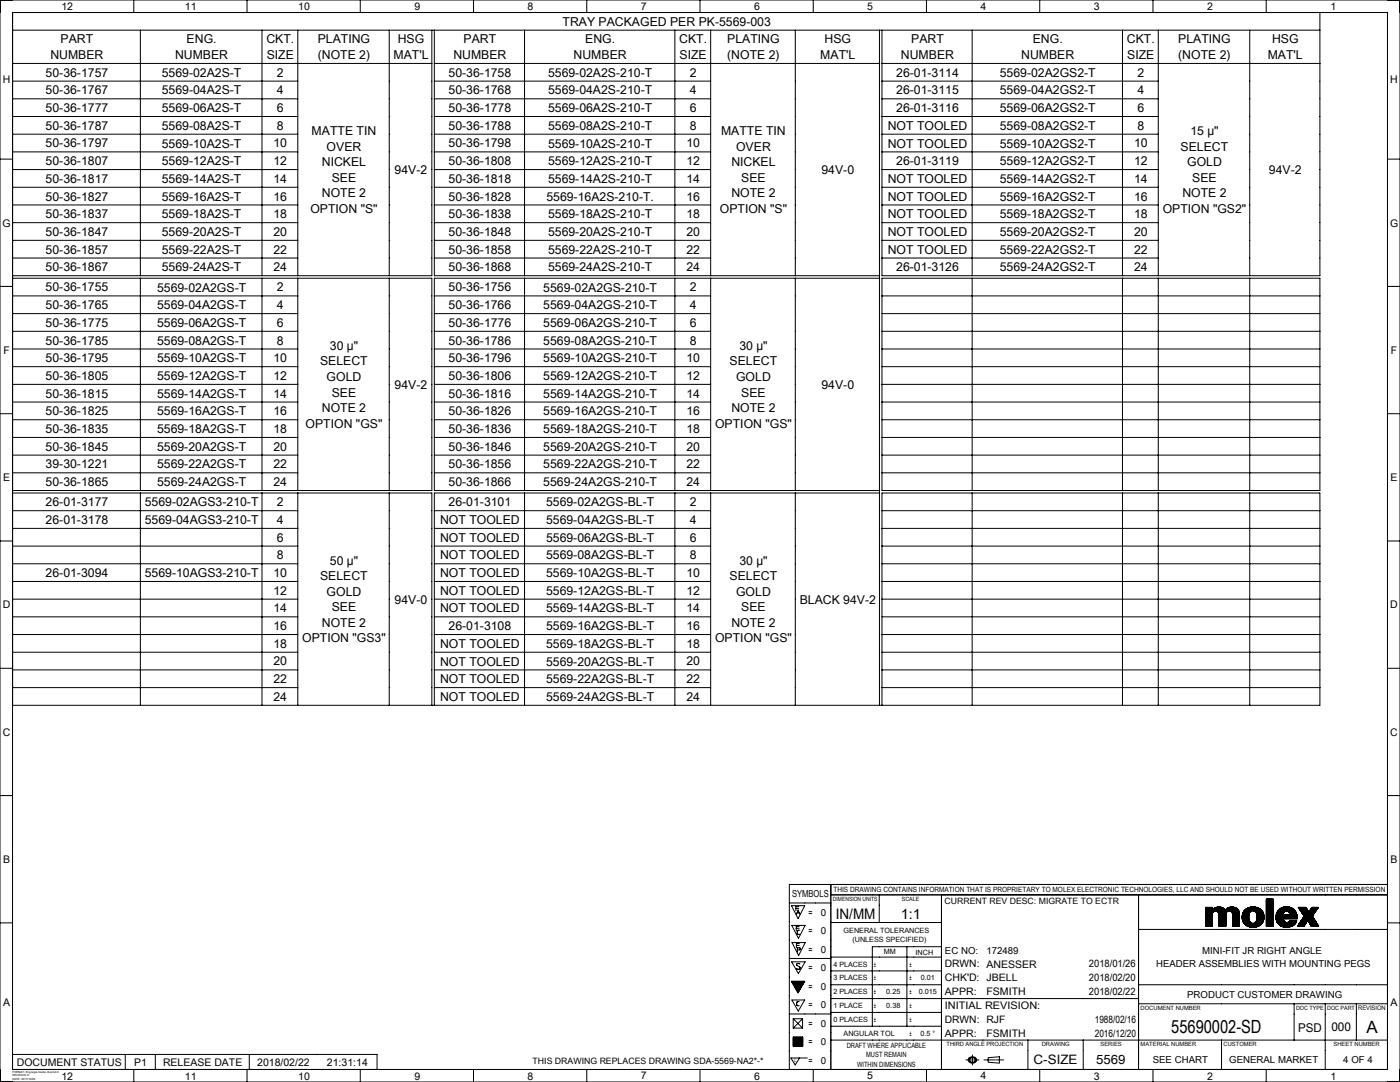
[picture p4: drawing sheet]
<svg xmlns="http://www.w3.org/2000/svg" width="559mm" height="432mm" viewBox="0 0 559 432" stroke-linecap="round" stroke-linejoin="round" font-family="sans-serif">
<g fill="none" stroke="#000" stroke-width=".4">
<path d="M0 0h558.8v431.8h-558.8zM5 5h548.8v421.8h-548.8zM5 12h521.8M53.4 0v5M56 12v98M98.6 0v5M104.6 12v98M118.9 12v98M143.8 0v5M155.4 12v98M172.4 12v98h-167.4M173.4 12v98h177.6"/>
<path d="M189 0v5M209.4 12v98M234.2 0v5M269.4 12v98M279.4 0v5M283.7 12v98M317.4 12v98M324.6 0v5M351 12v269.5M369.8 0v5M388 12v98M415 0v5"/>
<path d="M448 12v98M460.2 0v5M462.3 12v98M498.8 12v98M505.4 0v5M526.8 5v105h-174.8v-98M5 25.3h167.4M5 32.4h113.9M5 39.4h113.9M173.4 25.3h177.6M173.4 32.4h110.3M173.4 39.4h110.3"/>
<path d="M352 25.3h174.8M352 32.4h110.3M352 39.4h110.3M5 46.5h113.9M5 53.6h113.9M173.4 46.5h110.3M173.4 53.6h110.3M352 46.5h110.3M352 53.6h110.3M0 63.5h5M5 60.6h113.9M5 67.7h113.9"/>
<path d="M5 74.7h113.9M173.4 60.6h110.3M173.4 67.7h110.3M173.4 74.7h110.3M352 60.6h110.3M352 67.7h110.3M352 74.7h110.3M553.8 63.5h5M5 81.8h113.9M5 88.9h113.9M5 95.9h113.9M173.4 81.8h110.3"/>
<path d="M173.4 88.9h110.3M173.4 95.9h110.3M352 81.8h110.3M352 88.9h110.3M352 95.9h110.3M0 114.3h5M5 111h167.4v84.8h-167.4M5 103h113.9M5 118.1h113.9M56 111v84.8M104.6 111v84.8M118.9 111v84.8"/>
<path d="M155.4 111v84.8M173.4 103h110.3M173.4 118.1h110.3M209.4 111v84.8M269.4 111v84.8M283.7 111v84.8M317.4 111v84.8M351 111h-177.6v84.8h177.6M352 111h174.8v84.8h-174.8zM352 103h110.3M352 118.1h174.8M388 111v84.8"/>
<path d="M448 111v84.8M462.3 111v84.8M498.8 111v84.8M553.8 114.3h5M5 132.2h113.9M5 139.3h113.9M5 125.2h113.9M173.4 132.2h110.3M173.4 139.3h110.3M173.4 125.2h110.3M352 132.2h174.8M352 139.3h174.8"/>
<path d="M352 125.2h174.8M5 146.3h113.9M5 153.4h113.9M173.4 146.3h110.3M173.4 153.4h110.3M352 146.3h174.8M352 153.4h174.8M0 165.1h5M5 160.5h113.9M5 167.5h113.9M5 174.6h113.9M173.4 160.5h110.3"/>
<path d="M173.4 167.5h110.3M173.4 174.6h110.3M352 160.5h174.8M352 167.5h174.8M352 174.6h174.8M553.8 165.1h5M5 196.8h167.4v84.7M5 181.6h113.9M5 188.7h113.9M56 196.8v84.7M104.6 196.8v84.7M118.9 196.8v84.7"/>
<path d="M155.4 196.8v84.7M173.4 181.6h110.3M173.4 188.7h110.3M209.4 196.8v84.7M269.4 196.8v84.7M283.7 196.8v84.7M317.4 196.8v84.7M351 196.8h-177.6v84.7M352 181.6h174.8M352 188.7h174.8M388 196.8v84.7M448 196.8v84.7"/>
<path d="M462.3 196.8v84.7M498.8 196.8v84.7M0 215.9h5M5 203.8h113.9M5 210.9h113.9M5 217.9h113.9M173.4 203.8h110.3M173.4 210.9h110.3M173.4 217.9h110.3M352 203.8h174.8M352 210.9h174.8M352 217.9h174.8"/>
<path d="M553.8 215.9h5M5 225h113.9M5 232h113.9M5 239.1h113.9M173.4 225h110.3M173.4 232h110.3M173.4 239.1h110.3M352 225h174.8M352 232h174.8M352 239.1h174.8M5 253.2h113.9M5 246.2h113.9"/>
<path d="M173.4 253.2h110.3M173.4 246.2h110.3M352 253.2h174.8M352 246.2h174.8M0 266.7h5M5 260.3h113.9M5 267.3h113.9M5 274.4h113.9M173.4 260.3h110.3M173.4 267.3h110.3M173.4 274.4h110.3M352 260.3h174.8"/>
<path d="M352 267.3h174.8M352 274.4h174.8M553.8 266.7h5M5 281.5h521.8v-84.7h-174.8v84.7M0 317.5h5M553.8 317.5h5M331.6 353v73.8M331.6 357.1h222.2M350.9 357.1v11.1M375.8 357.1v69.7M454.4 357.1v69.7M505.5 358.8l-.1 .1"/>
<path d="M505.7 358.8l-.3 .3M505.8 358.8l-.4 .4M505.9 358.8l-.5 .5M506.1 358.8l-.7 .7M506.2 358.8l-.8 .8M506.3 358.8l-.9 .9M506.5 358.8l-1.1 1.1M506.6 358.8l-1.2 1.2M506.8 358.8l-1.4 1.4M506.9 358.8l-1.5 1.5M507.1 358.8l-1.7 1.7M507.2 358.8l-1.8 1.8"/>
<path d="M507.4 358.8l-2 2M507.5 358.8l-2.1 2.1M507.7 358.8l-2.3 2.3M507.8 358.8l-2.4 2.4M507.9 358.8l-2.5 2.5M508.1 358.8l-2.7 2.7M508.2 359.9l-2.8 2.8M508.2 359.8l-2.8 2.8M508.2 359.6l-2.8 2.8M508.2 359.5l-2.8 2.8M508.2 359.3l-2.8 2.9M508.2 359.2l-2.8 2.8"/>
<path d="M508.2 359l-2.8 2.9M508.2 358.9l-2.8 2.8M508.2 358.9l-2.8 2.7M508.2 358.8v10.8h-2.8M508.2 358.8h-2.8v10.8M553.8 353h-238.7v73.8M0 368.3h5M315.1 360.4h16.5M315.9 361.4h5.3l-2.6 5.2zM316 369.3h5.3l-2.6 5.2zM316.1 376.2h5.3l-2.6 5.1zM317.7 362.6h1.1"/>
<path d="M317.8 370.5h1.2M317.9 377.3h1.1M317.9 364.8l.7-1.6 .6 1.6M318.1 364.3h.9M318.3 379.1l.9-.1 .1-.6-1-.2v1.7M318.8 361.8h-1.1v1.7M319 369.7h-1.2v1.7M319 376.6h-1.1v1.6M319.2 371.2l-.7 .1-.3 .4 .1 1 .9 .2M331.6 368.2h44.2M362 377.8v31.8M375.8 377.8h-27.6v31.8"/>
<path d="M454.4 370.9h99.4M481.2 369.6h2.7M481.2 362.1h2.7M481.2 362.1v7.5M481.2 362.1v.1M481.3 362.1l-.1 .2M481.5 362.1l-.3 .4M481.6 362.1l-.4 .5M481.8 362.1l-.6 .7M481.9 362.1l-.7 .8M482 362.1l-.8 .9M482.2 362.1l-1 1.1"/>
<path d="M482.3 362.1l-1.1 1.2M482.5 362.1l-1.3 1.3M482.6 362.1l-1.4 1.5M482.8 362.1l-1.6 1.6M482.9 362.1l-1.7 1.7M483.1 362.1l-1.9 1.9M483.2 362.1l-2 2M483.4 362.1l-2.2 2.2M483.5 362.1l-2.3 2.3M483.6 362.1l-2.4 2.4M483.8 362.1l-2.6 2.6M483.9 364.9a1.34 1.34 0 0 1 1.3-1.3 1.34 1.34 0 0 1 1.4 1.3v4.7"/>
<path d="M483.9 369.6h-.1M483.9 369.4l-.3 .2M483.9 369.3l-.4 .3M483.9 369.1l-.6 .5M483.9 369l-.7 .6M483.9 368.9l-.8 .7M483.9 368.7l-1 .9M483.9 368.6l-1.1 1M483.9 368.4l-1.2 1.2M483.9 368.3l-1.4 1.3M483.9 368.1l-1.5 1.5M483.9 368l-1.6 1.6"/>
<path d="M483.9 367.8l-1.8 1.8M483.9 367.7l-1.9 1.9M483.9 367.6l-2.1 2M483.9 367.4l-2.2 2.2M483.9 367.3l-2.4 2.3M483.9 367.1l-2.5 2.5M483.9 367l-2.7 2.6M483.9 366.9l-2.7 2.7M483.9 366.7l-2.7 2.8M483.9 366.6l-2.7 2.7M483.9 366.5l-2.7 2.7M483.9 366.3l-2.7 2.8"/>
<path d="M483.9 366.2l-2.7 2.7M483.9 366l-2.7 2.8M483.9 365.9l-2.7 2.8M483.9 365.7l-2.7 2.8M483.9 365.6l-2.7 2.8M483.9 365.4l-2.7 2.9M483.9 365.3l-2.7 2.8M483.9 365.1l-2.7 2.9M483.9 365l-2.7 2.8M483.9 364.9l-2.7 2.8M483.9 364.9v4.7M483.9 362.1v1.1a3.4 3.4 0 0 1 5.2 0 3.4 3.4 0 0 1 4.9-.3"/>
<path d="M483.9 363l-2.7 2.8M483.9 362.9l-2.7 2.8M483.9 362.7l-2.7 2.9M483.9 362.6l-2.7 2.8M483.9 362.5l-2.7 2.8M483.9 362.3l-2.7 2.8M483.9 362.2l-2.7 2.8M483.9 362.1l-2.7 2.7M483.9 364.7l-2.7 2.8M483.9 364.6l-2.7 2.8M484 364.4l-2.8 2.8M484.7 362.5l-3.5 3.5"/>
<path d="M485 362.3l-3.8 3.8M485.3 362.2l-4.1 4.1M485.5 362.1l-4.3 4.3M485.6 362.1l-4.4 4.4M485.9 362l-4.7 4.7M486 362l-4.8 4.8M486.1 362l-4.9 4.9M486.3 362l-5.1 5.1M486.5 362l-1.8 1.7M486.6 365.4l2.4-2.4-2.4 2.5M486.6 365l2.2-2.1-2.2 2.2M486.6 369.6h2.7"/>
<path d="M486.6 362l-1.7 1.6M486.7 362l-1.7 1.6M486.9 362l-1.7 1.6M487 362l-1.7 1.6M487.1 362l-1.7 1.6M487.2 362l-1.6 1.6M487.3 362.1l-1.6 1.5M487.5 362.1l-1.7 1.6M487.5 362.1l-1.6 1.6M487.7 362.2l-1.7 1.6M487.8 362.2l-1.7 1.7M488 362.3l-1.8 1.7"/>
<path d="M488.1 362.3l-1.8 1.8M488.1 362.4l-1.8 1.8M488.2 362.4l-1.8 1.9M488.4 362.5l-1.9 2M488.5 362.6l-2 2M488.6 362.7l-2.1 2M488.6 362.7l-2 2.1M488.9 362.9l-2.3 2.4M489.3 369.1l-.6 .5M489.3 368.9l-.7 .7M489.3 368.8l-.9 .8M489.3 368.6l-1 1"/>
<path d="M489.3 368.5l-1.1 1.1M489.3 368.3l-1.3 1.3M489.3 368.2l-1.4 1.4M489.3 368.1l-1.5 1.5M489.3 367.9l-1.7 1.7M489.3 367.8l-1.8 1.8M489.3 367.6l-2 2M489.3 367.5l-2.1 2.1M489.3 367.4l-2.2 2.2M489.3 367.2l-2.4 2.4M489.3 367.1l-2.5 2.5M489.3 367l-2.7 2.6"/>
<path d="M489.3 366.8l-2.7 2.8M489.3 366.7l-2.7 2.8M489.3 366.6l-2.7 2.7M489.3 366.4l-2.7 2.8M489.3 366.3l-2.7 2.7M489.3 366.1l-2.7 2.8M489.3 366l-2.7 2.8M489.3 365.8l-2.7 2.8M489.3 365.7l-2.7 2.8M489.3 365.5l-2.7 2.8M489.3 365.4l-2.7 2.8M489.3 365.2l-2.7 2.9"/>
<path d="M489.3 365.1l-2.7 2.8M489.3 365l-2.7 2.8M489.3 369.6h.1M489.3 369.5l-.2 .1M489.3 369.4l-.3 .2M489.3 369.2l-.5 .4M489.3 364.8l-2.7 2.9M489.3 364.7l-2.7 2.8M489.3 364.5l-2.7 2.9M489.5 362.8l-2.9 2.9M489.5 364.2l-2.9 3.1M489.9 362.5l-3.3 3.3"/>
<path d="M490.2 362.3l-3.6 3.6M490.5 362.2l-3.9 3.9M490.7 362.1l-4.1 4.1M490.8 362.1l-4.2 4.3M491.1 362l-4.5 4.5M491.2 362l-4.6 4.7M491.3 362l-4.7 4.8M491.5 362l-4.9 5M491.7 362l-5.1 5.1M491.8 362l-1.9 1.7M491.9 364.4l1.9-1.7-1.9 1.8M491.9 362l-1.6 1.6"/>
<path d="M492 364.9a1.34 1.34 0 0 0-1.4-1.3 1.34 1.34 0 0 0-1.3 1.3v4.7M492 365.2l2.2-2.2-2.2 2.3M492 369.6h2.6M492 364.9v4.7M492.1 362l-1.7 1.6M492.2 362l-1.7 1.6M492.3 362l-1.6 1.6M492.4 362l-1.6 1.6M492.6 362.1l-1.7 1.5M492.7 362.1l-1.6 1.5M492.8 362.1l-1.6 1.6M492.9 362.2l-1.7 1.5"/>
<path d="M493 362.2l-1.6 1.6M493.1 362.2l-1.7 1.6M493.2 362.3l-1.7 1.6M493.3 362.3l-1.7 1.7M493.4 362.4l-1.7 1.8 1.8-1.7M493.5 362.5l-1.7 1.7M493.6 362.6l-1.7 1.7M493.9 362.7l-1.9 2M493.9 362.8l-1.9 2M494 362.9l-2 2M494 362.9l.6 1.2M494.1 362.9l-2.1 2.2"/>
<path d="M494.2 363.1l-2.2 2.4M494.3 363.2l-2.3 2.4M494.4 363.3l-2.4 2.5M494.4 363.4l-2.4 2.5M494.5 363.5l-2.5 2.5M494.5 363.6l-2.5 2.6M494.5 363.7l-2.5 2.6M494.5 363.8l-2.5 2.6M494.6 363.9l-2.6 2.7M494.6 364.1l-2.6 2.6M494.6 369.6h-.1M494.6 369.4l-.2 .2"/>
<path d="M494.6 369.3l-.4 .3M494.6 369.2l-.5 .4M494.6 369l-.7 .6M494.6 368.9l-.8 .7M494.6 368.7l-.9 .9M494.6 368.6l-1.1 1M494.6 368.4l-1.2 1.2M494.6 368.3l-1.4 1.3M494.6 368.1l-1.5 1.5M494.6 368l-1.6 1.6M494.6 367.8l-1.8 1.8M494.6 367.7l-1.9 1.9"/>
<path d="M494.6 367.6l-2 2M494.6 367.4l-2.2 2.2M494.6 367.3l-2.3 2.3M494.6 367.2l-2.5 2.4M494.6 367l-2.6 2.6M494.6 366.9l-2.6 2.7M494.6 366.8l-2.6 2.6M494.6 366.6l-2.6 2.7M494.6 366.5l-2.6 2.6M494.6 366.3l-2.6 2.7M494.6 366.2l-2.6 2.6M494.6 366.1l-2.6 2.6"/>
<path d="M494.6 365.9l-2.6 2.7M494.6 365.8l-2.6 2.6M494.6 365.6l-2.6 2.7M494.6 365.5l-2.6 2.7M494.6 365.3l-2.6 2.7M494.6 365.2l-2.6 2.7M494.6 365l-2.6 2.8M494.6 364.9l-2.6 2.7M494.6 364.7l-2.6 2.8M494.6 364.6l-2.6 2.7M494.6 364.5l-2.6 2.7M494.6 364.3l-2.6 2.7"/>
<path d="M494.6 364.2l-2.6 2.7M494.6 364.1v5.5M496.3 363.8l-.5 2.5 .5 1.9M496.3 368.2l1 1M497.5 362.7l-1.1 1.1M497.7 362.5l-1.5 1.5M498 362.4l-1.9 1.9M498.3 362.3l-2.3 2.2M498.4 366l-2.1 2.2M498.4 365.9l-2.1 2.2M498.4 366.2l-2 2.1M498.4 365.7l-2.2 2.3"/>
<path d="M498.4 366.3l-2 2M498.4 366.4l-1.9 2M498.4 365.5l-2.2 2.4M498.5 366.5l-2 2M498.5 365.4l-2.4 2.4M498.5 362.2l-2.5 2.5M498.5 366.6l-1.9 2M498.5 365.3l-2.4 2.4M498.5 366.7l-1.8 2M498.5 366.9l-1.8 1.8M498.5 365l-2.4 2.6M498.5 367l-1.7 1.8"/>
<path d="M498.6 364.9l-2.6 2.6M498.6 367.1l-1.8 1.8M498.6 367.2l-1.7 1.7M498.6 364.6l-2.6 2.8M498.6 367.3l-1.6 1.7M498.6 362.2l-2.7 2.7M498.7 367.5l-1.6 1.6M498.7 364.5l-2.7 2.7M498.7 367.5a1.47 1.47 0 0 0 1.4 1 1.47 1.47 0 0 0 1.4-1M498.7 364.4a1.47 1.47 0 0 1 1.4-1 1.47 1.47 0 0 1 1.4 1M498.7 364.4l-.3 1.6 .3 1.5M498.7 367.6l-1.5 1.6"/>
<path d="M498.8 364.2l-2.9 3M498.8 367.8l-1.5 1.4M498.9 367.8l-1.4 1.5 1.4-1.4M498.9 362.1l-3 3M499 368l-1.4 1.4M499.1 362.1l-3.3 3.2M499.1 368.1l-1.4 1.3M499.2 368.2l-1.5 1.3M499.2 362l-3.4 3.4M499.2 368.2l-1.3 1.3M499.3 368.3l-1.4 1.3M499.4 362l-3.6 3.6"/>
<path d="M499.4 368.3l-1.3 1.3M499.5 368.4l-1.4 1.3M499.6 362l-3.8 3.7M499.6 368.4l-1.4 1.3M499.7 368.5l-1.3 1.3M499.8 362l-4 3.9M499.8 368.5l-1.4 1.3M499.9 362l-4.1 4M500 368.5l-1.5 1.3M500 361.9l-4.2 4.3M500.1 368.5l-1.4 1.4M500.2 361.9l-4.4 4.4"/>
<path d="M500.2 368.5l-1.4 1.4M500.3 361.9l-4.5 4.5M500.4 361.9l-4.6 4.7M500.4 368.5l-1.5 1.4M500.5 363.5l1.5-1.2-1.4 1.2M500.6 362l-4.8 4.7M500.6 368.4l-1.6 1.5M500.7 362l-4.8 4.8M500.8 362l-4.9 4.9M500.8 368.3l-1.7 1.7M501 362l-5.1 5.1M501.1 362l-1.7 1.6"/>
<path d="M501.2 362l-1.6 1.5M501.3 362.1l-1.5 1.4M501.4 362.1l-1.4 1.3M501.5 364.4l.3 1.6-.3 1.5M501.5 364.6l1.7-1.6-1.6 1.6M501.6 362.1l-1.5 1.3M501.6 362.2l-1.3 1.3M501.7 365.1l1.9-1.9-1.9 2M501.7 365.4l2-1.9-2 2.1M501.7 362.2l-1.3 1.3M502.1 362.3l-1.4 1.3M502.2 362.3l-1.4 1.3"/>
<path d="M502.3 362.4l-1.3 1.3 1.3-1.3M502.5 362.5l-1.5 1.3M502.5 362.5l-1.3 1.4M502.6 362.6l-1.4 1.4M502.7 362.6l-1.4 1.5M502.8 362.7l-1.5 1.4M502.9 362.7l-1.5 1.6M503 362.8l-1.6 1.5M503 362.8l1 1M503 362.8a4.9 4.9 0 0 0-6.7 1M503.1 362.8l-1.6 1.6M503.3 363l-1.7 1.7"/>
<path d="M503.4 363.1l-1.8 1.8M503.5 363.1l-1.9 1.9M503.6 363.3l-1.9 2M503.7 368.6l-.5 .5M503.8 363.6l-2 2.1M503.9 363.6l-2.1 2.3M503.9 363.8l-2.1 2.2M504 368.2l-1.1 1.1M504 363.8l-2.2 2.3M504 363.8a4.2 4.2 0 0 1-.5 5 4.2 4.2 0 0 1-4.8 1.1l-1.4-.7M504 363.9l-2.3 2.4M504.1 364l-2.4 2.4"/>
<path d="M504.1 368l-1.5 1.5M504.1 364.1l-2.4 2.5M504.2 364.2l-2.5 2.6M504.2 364.3l-2.5 2.6M504.2 367.7l-2 1.9M504.2 364.4l-2.6 2.7M504.3 364.5l-2.8 2.9M504.3 367.5l-2.3 2.2M504.3 364.6l-2.8 2.9M504.3 367.3l-2.4 2.5M504.3 364.7l-2.9 3.1M504.4 364.8l-5.2 5.2"/>
<path d="M504.4 367.1l-2.8 2.8M504.4 365l-5 5M504.4 365.1l-4.9 4.9M504.4 366.9l-3 3M504.5 365.2l-4.9 4.8M504.5 365.3l-4.8 4.8M504.5 366.7l-3.3 3.3M504.5 365.4l-4.7 4.7M504.5 366.5l-3.5 3.5M504.5 365.6l-4.5 4.5M504.5 366.4l-3.6 3.6M504.5 365.7l-4.4 4.4"/>
<path d="M504.5 366.2l-3.8 3.8M504.5 365.8l-4.2 4.3M504.5 366.1l-3.9 4M504.5 366l-4.1 4.1M508.2 362.6l-2.8 2.8M508.2 362.4l-2.8 2.8M508.2 362.3l-2.8 2.8M508.2 362.1l-2.8 2.9M508.2 362l-2.8 2.8M508.2 361.9l-2.8 2.8M508.2 361.7l-2.8 2.9M508.2 361.6l-2.8 2.8"/>
<path d="M508.2 361.5l-2.8 2.8M508.2 361.3l-2.8 2.9M508.2 361.2l-2.8 2.8M508.2 361l-2.8 2.9M508.2 360.9l-2.8 2.8M508.2 360.8l-2.8 2.8M508.2 360.6l-2.8 2.8M508.2 360.5l-2.8 2.8M508.2 360.4l-2.8 2.7M508.2 360.2l-2.8 2.8M508.2 360.1l-2.8 2.7M508.2 369.5l-.1 .1"/>
<path d="M508.2 369.4l-.3 .2M508.2 369.2l-.4 .4M508.2 369.1l-.6 .5M508.2 368.9l-.7 .7M508.2 368.8l-.9 .8M508.2 368.7l-1 .9M508.2 368.5l-1.2 1.1M508.2 368.4l-1.3 1.2M508.2 368.3l-1.4 1.3M508.2 368.1l-1.6 1.5M508.2 368l-1.7 1.6M508.2 367.8l-1.8 1.8"/>
<path d="M508.2 367.7l-2 1.9M508.2 367.5l-2.1 2.1M508.2 367.4l-2.2 2.2M508.2 367.2l-2.4 2.4M508.2 367.1l-2.5 2.5M508.2 366.9l-2.7 2.7M508.2 366.8l-2.8 2.8M508.2 366.7l-2.8 2.8M508.2 366.5l-2.8 2.9M508.2 366.4l-2.8 2.8M508.2 366.3l-2.8 2.8M508.2 366.1l-2.8 2.9"/>
<path d="M508.2 366l-2.8 2.8M508.2 365.9l-2.8 2.8M508.2 365.7l-2.8 2.8M508.2 365.6l-2.8 2.8M508.2 365.4l-2.8 2.8M508.2 365.3l-2.8 2.8M508.2 365.1l-2.8 2.8M508.2 365l-2.8 2.8M508.2 364.8l-2.8 2.8M508.2 364.7l-2.8 2.8M508.2 364.5l-2.8 2.9M508.2 364.4l-2.8 2.8"/>
<path d="M508.2 364.3l-2.8 2.8M508.2 364.1l-2.8 2.9M508.2 364l-2.8 2.8M508.2 363.9l-2.8 2.8M508.2 363.7l-2.8 2.9M508.2 363.6l-2.8 2.8M508.2 363.5l-2.8 2.8M508.2 363.3l-2.8 2.8M508.2 363.2l-2.8 2.8M508.2 363l-2.8 2.8M508.2 362.9l-2.8 2.8M508.2 362.7l-2.8 2.8"/>
<path d="M509.3 365.6v.9M509.3 366.5l.5 1.6M509.8 368.1l1.6 1.5 1.6 .4M510.9 362.7l-.8 .8M511.2 369.5l1.7-1.6-1.6 1.6M511.2 362.5l-1.3 1.3M511.5 362.3l-1.8 1.8M511.8 362.2l-2.2 2.2M511.8 362.2a4 4 0 0 0-2.5 3.4M512 362.1l-2.5 2.5M512.1 362.1l-2.6 2.6M512.2 364.9l-2.6 2.7"/>
<path d="M512.2 364.8l-2.7 2.7M512.2 366.7l-1.9 2M512.2 366.9l-1.8 1.9M512.2 364.6l-2.7 2.8M512.2 367l-1.8 1.9 1.9-1.8M512.3 365.1l-2.7 2.6M512.3 367.2l-1.8 1.8M512.3 364.3l-2.8 3M512.4 367.3l-1.8 1.8M512.4 362l-3 3M512.4 367.4l-1.7 1.7M512.4 365.1l-2.7 2.7"/>
<path d="M512.5 367.5l-1.7 1.8 1.7-1.7M512.5 362l-3.1 3.1M512.5 365.1l-2.8 2.8M512.6 364a1.34 1.34 0 0 1 1.5-.3 1.34 1.34 0 0 1 .8 1.4h-2.7zM512.6 367.6l-1.7 1.7M512.7 365.1l-3 2.9M512.7 362l-3.4 3.3M512.7 367.8l-1.7 1.6M512.8 367.8l-1.7 1.6M512.8 365.1l-3 3M512.9 361.9l-3.6 3.6M513 365.1l-3.2 3.1"/>
<path d="M513 368l-1.6 1.6 1.7-1.6M513 361.9l-3.7 3.8M513.1 365.1l-3.2 3.2M513.2 361.9l-3.9 3.9M513.2 368.1l-1.6 1.6 1.8-1.6M513.3 365.1l-3.3 3.4 3.4-3.4M513.3 361.9l-4 4.1M513.5 368.1l-1.7 1.7M513.5 361.9l-4.2 4.2M513.5 365.1l-3.4 3.4M513.6 368.1l-1.6 1.7 1.7-1.7M513.6 361.9l-4.3 4.4"/>
<path d="M513.7 365.1l-3.5 3.5M513.8 361.9l-4.5 4.5M513.8 365.1l-3.6 3.6M513.9 361.9l-4.6 4.6M513.9 368.1l-1.8 1.8M513.9 365.1l-1.6 1.5M514 361.9l-4.7 4.7M514 368.1l-1.8 1.8M514.1 365.1l-1.7 1.5M514.1 361.9l-4.8 4.8M514.2 363.8l1.5-1.4-1.4 1.4M514.2 365.1l-1.6 1.5"/>
<path d="M514.2 362l-4.8 4.8M514.4 362l-5 5M514.4 365.1l-1.7 1.5M514.4 367.9l-2.1 2M514.5 362l-5.1 5.1M514.5 365.1l-1.6 1.5M514.6 362l-5.2 5.2M514.6 365.1l-1.6 1.5M514.7 362.1l-1.7 1.6M514.8 367.5l-1.1 .6M514.8 367.5h2.8M514.8 362.1l-1.6 1.5"/>
<path d="M514.8 367.5l-.2 .2M514.9 362.1l1.3 .7 1 1.1M514.9 362.1l-1.6-.2-1.5 .3M514.9 364.8l1.7-1.6-3.4 3.4M514.9 362.1l-1.5 1.5M515 367.5l-2.6 2.4M515.1 362.2l-1.6 1.4M515.1 367.5l-2.6 2.5M515.1 362.2l-1.4 1.4M515.3 367.5l-2.7 2.5M515.3 362.2l-1.5 1.4M515.4 362.3l-1.5 1.3"/>
<path d="M515.4 367.5l-2.6 2.5M515.4 362.3l-1.4 1.4M515.5 367.5l-2.6 2.5M515.6 362.4l-1.5 1.3M515.7 367.5l-2.7 2.5M515.8 367.5l-2.6 2.5M515.8 362.5l-1.4 1.4M515.9 362.6l-1.4 1.4M516 367.5l-2.7 2.5M516 362.6l-1.5 1.4M516.1 362.7l-1.5 1.4M516.1 367.5l-2.6 2.5"/>
<path d="M516.2 362.7l-1.5 1.5M516.2 367.5l-2.6 2.5M516.2 362.8l-1.5 1.5M516.3 362.9l-1.5 1.5M516.4 362.9l-1.6 1.6M516.4 367.5l-2.7 2.5M516.5 363l-1.6 1.6M516.5 367.5l-2.6 2.5M516.5 363.1l-1.6 1.6M516.6 367.5l-2.6 2.5M516.7 363.3l-3.4 3.3M516.8 363.3l-3.3 3.3"/>
<path d="M516.8 367.5l-2.6 2.5M516.8 363.4l-3.2 3.2M516.9 363.5l-3.1 3.1M516.9 367.5l-2.5 2.5M517 363.6l-3.1 3M517 363.6l-3 3M517.1 367.5l-2.6 2.4M517.1 363.7l-2.9 2.9M517.1 363.8l-2.8 2.8M517.2 363.9l-2.8 2.7M517.2 368.4l-.9 .9M517.2 363.9l.6 2.7h-5.6l.6 1.2 .9 .3"/>
<path d="M517.2 364l-2.6 2.6M517.2 367.5l-2.5 2.4M517.3 364.1l-2.6 2.5M517.3 364.2l-2.4 2.4M517.3 368.1l-1.3 1.4M517.4 367.5l-2.5 2.4M517.4 364.3l-2.4 2.3M517.4 364.4l-2.3 2.2M517.4 364.5l-2.1 2.1M517.5 367.8l-1.8 1.8M517.5 367.5l-2.4 2.3M517.5 364.6l-2.1 2"/>
<path d="M517.5 364.7l-1.9 1.9M517.5 367.6l-2 2.1M517.6 364.8l-1.9 1.8M517.6 367.5l-2.4 2.3M517.6 367.5a3.9 3.9 0 0 1-4.6 2.5M517.6 364.9l-1.7 1.7M517.6 365l-1.6 1.6M517.6 365.1l-1.4 1.5M517.7 365.2l-1.4 1.4M517.7 365.3l-1.3 1.3M517.7 365.5l-1.1 1.1M517.7 365.6l-1 1"/>
<path d="M517.8 365.7l-.9 .9M517.8 365.8l-.8 .8M517.8 365.9l-.7 .7M517.8 366.1l-.5 .5M517.8 366.2l-.4 .4M517.8 366.3l-.3 .3M517.8 366.5l-.1 .1M517.9 369.6h2.6M518.3 362.1h.1M518.6 362.1l-.2 .3 .3-.3M518.9 362.1l-.4 .4M519 362.1l-.5 .5"/>
<path d="M519.2 362.1l-.6 .6M519.3 362.1l-.7 .7M519.5 362.1l-.8 .8M519.6 362.1l-.8 .8M519.7 364.3l1.8-1.7-1.8 1.8M519.8 362.1l-1 1M519.9 362.1l-1 1M520 362.1l-1.1 1.1M520 364.8l1.8-1.7-1.7 1.8M520.2 362.1l-1.2 1.2M520.3 362.1l-1.2 1.3 1.3-1.3M520.5 369.6l1.5-2.4 1.4 2.4"/>
<path d="M520.6 369.5l-.1 .1M520.6 362.1l-1.4 1.5M520.7 362.1l-1.5 1.5M520.8 369.2l-.5 .4M520.8 362.1l-1.5 1.6M521 368.9l-.8 .7M521 362.1l-1.7 1.7M521.1 362.1l-1.7 1.8M521.2 362.1h-3l2.4 3.5-2.7 4M521.2 362.1l1.2 1.9 1.3-1.9M521.2 362.1l-1.8 1.8M521.3 362.2l-1.8 1.8"/>
<path d="M521.3 368.4l-1.3 1.2M521.3 362.3l-1.7 1.8M521.4 362.4l-1.8 1.8M521.5 368.1l-1.6 1.5M521.5 362.6l-1.7 1.9M521.6 362.7l-1.7 1.8M521.6 362.8l-1.7 1.8M521.7 367.8l-1.9 1.8M521.7 362.9l-1.7 1.8M521.9 363.1l-1.7 1.9 1.7-1.7M522 363.3l-1.7 1.9M522 363.4l-1.7 1.8"/>
<path d="M522.1 363.5l-1.7 1.8M522.1 363.6l-1.7 1.8M522.1 367.5l1.8-1.7-1.7 1.8M522.2 363.7l-1.8 2.1M523.7 362.1h2.5M523.7 362.1l-.2 .2M523.8 365.6l2.5 4h-2.9M523.8 365.6l-1.7 1.8M523.8 362.1l-.6 .6M524 362.1l-1.1 1M524 365.9l-1.7 1.8 1.7-1.8M524.1 366l-1.7 1.9"/>
<path d="M524.1 362.1l-1.6 1.6M524.1 366.1l-1.7 1.8M524.2 365.1l-4.6 4.5M524.2 366.2l-1.8 1.8M524.2 366.3l-1.7 1.8M524.3 362.1l-4.1 4.1M524.3 366.4l-1.7 1.8M524.3 366.5l-1.7 1.8M524.4 362.1l-4.5 4.5M524.4 366.5l-1.7 2 1.8-1.9M524.5 364.7l-5 4.9M524.5 366.7l-1.7 1.9 1.8-1.8"/>
<path d="M524.6 362.1l-5 5M524.6 369.6l1.1-1-1 1M524.6 366.9l-1.7 1.8M524.7 367l-1.8 1.8M524.7 362.1l-5.4 5.4M524.7 367.1l-1.7 1.8M524.8 367.2l-1.8 1.8M524.8 362.1l-5.7 5.7M524.8 367.2l-1.7 1.9M524.9 364.1l-5.6 5.5M524.9 367.3l-1.8 1.9M524.9 367.4l-1.7 1.9"/>
<path d="M525 362.1l-6.3 6.3M525 367.5l-1.7 1.9 1.8-1.8M525.1 362.1l-6.6 6.7M525.1 367.7l-1.8 1.8M525.1 367.8l-1.7 1.8M525.2 363.7l-6 5.9M525.2 367.9l-1.7 1.7M525.3 367.9l-1.7 1.7M525.3 362.1l-7.2 7.2M525.3 368.1l-1.5 1.5M525.4 368.1l-1.5 1.5M525.4 362.1l-7.5 7.5"/>
<path d="M525.4 368.2l-1.4 1.4M525.4 363.3l-6.3 6.3M525.5 368.3l-1.3 1.3M525.5 362.1l-7.6 7.5M525.5 368.4l-1.2 1.2M525.6 368.5l-1.2 1.1M525.7 362.1l-7.6 7.5M525.7 368.7l-.9 .9M525.8 368.8l-.8 .8M525.8 362.1l-7.6 7.5M525.8 368.9l-.7 .7M525.9 362.7l-7 6.9"/>
<path d="M525.9 369l-.7 .6M525.9 362.1l-7.5 7.5M526 369.1l-.6 .5M526 369.2l-.5 .4M526.1 369.3l-.4 .3M526.1 362.1l-7.6 7.5M526.1 369.4l-.3 .2M526.1 362.3l-7.3 7.3M526.2 369.4l-.2 .2M526.2 362.1l-7.5 7.5M526.2 369.5l-.1 .1M526.2 362.1l-2.4 3.5"/>
<path d="M553.8 368.3h5M315.1 382.5h16.5M315.9 391.6h5.3l-2.7 4.6zM316 383.8h5.4l-2.7 4.7zM316.1 391.6l-.2 .1M316.1 399.1h5.1l-2.6 4.4zM316.5 391.6l-.4 .4M316.9 391.6l-.7 .6M317.3 391.6l-.9 .9M317.7 391.6l-1.2 1.2M318.1 391.6l-1.4 1.4M318.5 391.6l-1.7 1.7"/>
<path d="M318.9 391.6l-1.9 1.9M318.9 395.6l-.5 .5M319 399.7l-.7 .1-.3 .4 .1 1 .9 .2M319.3 384.7a.63 .63 0 0 0-.9-.2 .63 .63 0 0 0-.3 .8l.9 .4a.71 .71 0 0 1 0 1.1 .71 .71 0 0 1-1.1-.3M319.3 391.6l-2.2 2.2M319.4 394.7l-1.1 1.1M319.7 391.6l-2.4 2.4M320 393.7l-1.8 1.9M320.1 391.6l-2.7 2.7M320.5 391.6l-2.9 2.9M320.5 392.8l-2.5 2.5M320.9 391.6l-3.2 3.2"/>
<path d="M321.1 391.8l-3.2 3.3M331.6 382h44.2M331.6 387.5h44.2M331.6 393h44.2M331.6 398.5h122.8M454.4 393h99.4M315.1 404.7h16.5M316.6 406.6h3.7M316.6 406.6v3.7M316.6 410.3h3.7M316.6 406.6l3.7 3.7M316.6 415.1h3.8"/>
<path d="M316.6 413.8h3.8v3.8h-3.8zM316.6 415h3.8M316.6 414.5h3.8M316.6 417.3h3.8M316.6 415.2h3.8M316.6 415.7h3.8M316.6 416.7h3.8M316.6 417.5h3.8M316.6 414h3.8M316.6 417.2h3.8M316.6 415.8h3.8M316.6 414.1h3.8"/>
<path d="M316.6 417h3.8M316.6 415.6h3.8M316.6 414.8h3.8M316.6 416.2h3.8M316.6 415.3h3.8M316.6 414.6h3.8M316.6 415.5h3.8M316.6 417.1h3.8M316.6 416.8h3.8M316.6 414.2h3.8M316.6 416.6h3.8M316.6 416.1h3.8"/>
<path d="M316.6 414.7h3.8M316.6 416h3.8M316.6 416.5h3.8M316.6 416.3h3.8M316.6 414.3h3.8M320.3 406.6v3.7M320.3 406.6l-3.7 3.7M331.6 415.1h222.2M331.6 404h44.2M331.6 409.6h44.2M410.3 415.1v11.7M432.4 415.1v11.7"/>
<path d="M454.4 400.6h99.4M487.6 415.1v11.7M516.5 400.6v14.5M529 400.6v26.2M541.4 400.6v14.5M5 420.8h145.5v6M50 420.8v6M53.4 426.8v5M62 420.8v6M98.6 426.8v5M99.5 420.8v6M143.8 426.8v5"/>
<path d="M189 426.8v5M234.2 426.8v5M279.4 426.8v5M319.1 422.2l-1.7 2.8-1.7-2.8h6.5M324.6 426.8v5M369.8 426.8v5M385.5 423h1.9M386.7 422.3l1.2-.6 1.4 .4a1.37 1.37 0 0 1 .1 1.8 1.37 1.37 0 0 1-1.8 .3l-.6-.3a.98 .98 0 0 1-.4-1.4zM387.2 422.4l.7-.3 1 .1 .4 .5v.6l-.6 .5h-1.1l-.6-.6zM387.8 423h.7M388.1 421v1.5M388.1 422.8v.4"/>
<path d="M388.1 423.5v1.5M388.9 423h1.8M392.8 423h2.9M394.4 422.1l4.5-.4v2.6l-4.5-.4zM395.9 423h1.3M397.6 423h2.9M415 426.8v5M460.2 426.8v5M505.4 426.8v5"/>
</g>
<text font-size="7.3" x="467.5" y="412.4">55690002-SD</text>
<text font-size="6.8" x="545.4" y="412.3">A</text>
<g font-size="5.8">
<text x="333.6" y="366.8">IN/MM</text>
<text x="359.6" y="366.8">1:1</text>
</g>
<text font-size="5.2" x="412.6" y="424.8">C-SIZE</text>
<text font-size="5.1" x="437.5" y="424.7">5569</text>
<g font-size="4.9">
<text x="224.5" y="10.3">TRAY PACKAGED PER PK-5569-003</text>
<text x="24.2" y="17.3">PART</text>
<text x="74.5" y="17.4">ENG.</text>
<text x="106.3" y="17.4">CKT.</text>
<text x="126.8" y="17.4">PLATING</text>
<text x="158.8" y="17.4">HSG</text>
<text x="185" y="17.3">PART</text>
<text x="233.6" y="17.4">ENG.</text>
<text x="271.1" y="17.4">CKT.</text>
<text x="290.3" y="17.4">PLATING</text>
<text x="329.1" y="17.4">HSG</text>
<text x="363.7" y="17.3">PART</text>
<text x="412.2" y="17.4">ENG.</text>
<text x="449.8" y="17.4">CKT.</text>
<text x="470.3" y="17.4">PLATING</text>
<text x="507.7" y="17.4">HSG</text>
<text x="20.1" y="23.5">NUMBER</text>
<text x="69.9" y="23.6">NUMBER</text>
<text x="106.5" y="23.6">SIZE</text>
<text x="126.8" y="23.6">(NOTE 2)</text>
<text x="157.1" y="23.6">MAT'L</text>
<text x="180.9" y="23.5">NUMBER</text>
<text x="228.9" y="23.6">NUMBER</text>
<text x="271.3" y="23.6">SIZE</text>
<text x="290.3" y="23.6">(NOTE 2)</text>
<text x="327.4" y="23.6">MAT'L</text>
<text x="359.6" y="23.5">NUMBER</text>
<text x="407.6" y="23.6">NUMBER</text>
<text x="449.9" y="23.6">SIZE</text>
<text x="470.3" y="23.6">(NOTE 2)</text>
<text x="506" y="23.6">MAT'L</text>
<text x="18.2" y="30.6">50-36-1757</text>
<text x="64.6" y="30.6">5569-02A2S-T</text>
<text x="110.5" y="30.6">2</text>
<text x="179.1" y="30.6">50-36-1758</text>
<text x="218.7" y="30.6">5569-02A2S-210-T</text>
<text x="275.3" y="30.6">2</text>
<text x="357.7" y="30.6">26-01-3114</text>
<text x="399.1" y="30.6">5569-02A2GS2-T</text>
<text x="454" y="30.6">2</text>
<text x="18.2" y="37.7">50-36-1767</text>
<text x="64.6" y="37.7">5569-04A2S-T</text>
<text x="110.5" y="37.7">4</text>
<text x="179.1" y="37.7">50-36-1768</text>
<text x="218.7" y="37.7">5569-04A2S-210-T</text>
<text x="275.3" y="37.7">4</text>
<text x="357.7" y="37.7">26-01-3115</text>
<text x="399.1" y="37.7">5569-04A2GS2-T</text>
<text x="454" y="37.7">4</text>
<text x="18.2" y="44.7">50-36-1777</text>
<text x="64.6" y="44.7">5569-06A2S-T</text>
<text x="110.5" y="44.7">6</text>
<text x="179.1" y="44.7">50-36-1778</text>
<text x="218.7" y="44.7">5569-06A2S-210-T</text>
<text x="275.3" y="44.7">6</text>
<text x="357.7" y="44.7">26-01-3116</text>
<text x="399.1" y="44.7">5569-06A2GS2-T</text>
<text x="454" y="44.7">6</text>
<text x="18.2" y="51.8">50-36-1787</text>
<text x="64.6" y="51.8">5569-08A2S-T</text>
<text x="110.5" y="51.8">8</text>
<text x="124.4" y="53.9">MATTE TIN</text>
<text x="179.1" y="51.8">50-36-1788</text>
<text x="218.7" y="51.8">5569-08A2S-210-T</text>
<text x="275.3" y="51.8">8</text>
<text x="287.8" y="53.9">MATTE TIN</text>
<text x="354.3" y="51.8">NOT TOOLED</text>
<text x="399.1" y="51.8">5569-08A2GS2-T</text>
<text x="454" y="51.8">8</text>
<text x="475.1" y="53.9">15 µ&quot;</text>
<text x="18.2" y="58.8">50-36-1797</text>
<text x="64.6" y="58.9">5569-10A2S-T</text>
<text x="109.2" y="58.8">10</text>
<text x="179.1" y="58.8">50-36-1798</text>
<text x="218.7" y="58.9">5569-10A2S-210-T</text>
<text x="274" y="58.8">10</text>
<text x="354.3" y="58.9">NOT TOOLED</text>
<text x="399.1" y="58.9">5569-10A2GS2-T</text>
<text x="452.6" y="58.8">10</text>
<text x="18.2" y="65.9">50-36-1807</text>
<text x="64.6" y="65.9">5569-12A2S-T</text>
<text x="109.2" y="65.9">12</text>
<text x="130.4" y="60.1">OVER</text>
<text x="179.1" y="65.9">50-36-1808</text>
<text x="218.7" y="65.9">5569-12A2S-210-T</text>
<text x="274" y="65.9">12</text>
<text x="293.8" y="60.1">OVER</text>
<text x="357.7" y="65.9">26-01-3119</text>
<text x="399.1" y="65.9">5569-12A2GS2-T</text>
<text x="452.6" y="65.9">12</text>
<text x="471.2" y="60.1">SELECT</text>
<text x="128.5" y="66.3">NICKEL</text>
<text x="157.5" y="69.4">94V-2</text>
<text x="291.9" y="66.3">NICKEL</text>
<text x="327.9" y="69.4">94V-0</text>
<text x="473.8" y="66.3">GOLD</text>
<text x="506.5" y="69.4">94V-2</text>
<text x="18.2" y="73">50-36-1817</text>
<text x="64.6" y="73">5569-14A2S-T</text>
<text x="109.2" y="73">14</text>
<text x="132.4" y="72.5">SEE</text>
<text x="179.1" y="73">50-36-1818</text>
<text x="218.7" y="73">5569-14A2S-210-T</text>
<text x="274" y="73">14</text>
<text x="295.8" y="72.5">SEE</text>
<text x="354.3" y="73">NOT TOOLED</text>
<text x="399.1" y="73">5569-14A2GS2-T</text>
<text x="452.6" y="73">14</text>
<text x="475.9" y="72.5">SEE</text>
<text x="18.2" y="80">50-36-1827</text>
<text x="64.6" y="80">5569-16A2S-T</text>
<text x="109.2" y="80">16</text>
<text x="128.5" y="78.7">NOTE 2</text>
<text x="179.1" y="80">50-36-1828</text>
<text x="218.1" y="80">5569-16A2S-210-T.</text>
<text x="274" y="80">16</text>
<text x="291.9" y="78.7">NOTE 2</text>
<text x="354.3" y="80">NOT TOOLED</text>
<text x="399.1" y="80">5569-16A2GS2-T</text>
<text x="452.6" y="80">16</text>
<text x="471.9" y="78.8">NOTE 2</text>
<text x="18.2" y="87.1">50-36-1837</text>
<text x="64.6" y="87.1">5569-18A2S-T</text>
<text x="109.2" y="87.1">18</text>
<text x="123.9" y="85">OPTION &quot;S&quot;</text>
<text x="179.1" y="87.1">50-36-1838</text>
<text x="218.7" y="87.1">5569-18A2S-210-T</text>
<text x="274" y="87.1">18</text>
<text x="287.3" y="85">OPTION &quot;S&quot;</text>
<text x="354.3" y="87.1">NOT TOOLED</text>
<text x="399.1" y="87.1">5569-18A2GS2-T</text>
<text x="452.6" y="87.1">18</text>
<text x="464.1" y="85">OPTION &quot;GS2&quot;</text>
<text x="18.2" y="94.1">50-36-1847</text>
<text x="64.6" y="94.2">5569-20A2S-T</text>
<text x="109.2" y="94.1">20</text>
<text x="179.1" y="94.1">50-36-1848</text>
<text x="218.7" y="94.2">5569-20A2S-210-T</text>
<text x="274" y="94.1">20</text>
<text x="354.3" y="94.2">NOT TOOLED</text>
<text x="399.1" y="94.2">5569-20A2GS2-T</text>
<text x="452.6" y="94.1">20</text>
<text x="18.2" y="101.2">50-36-1857</text>
<text x="64.6" y="101.2">5569-22A2S-T</text>
<text x="109.2" y="101.2">22</text>
<text x="179.1" y="101.2">50-36-1858</text>
<text x="218.7" y="101.2">5569-22A2S-210-T</text>
<text x="274" y="101.2">22</text>
<text x="354.3" y="101.2">NOT TOOLED</text>
<text x="399.1" y="101.2">5569-22A2GS2-T</text>
<text x="452.6" y="101.2">22</text>
<text x="18.2" y="108.3">50-36-1867</text>
<text x="64.6" y="108.3">5569-24A2S-T</text>
<text x="109.2" y="108.3">24</text>
<text x="179.1" y="108.3">50-36-1868</text>
<text x="218.7" y="108.3">5569-24A2S-210-T</text>
<text x="274" y="108.3">24</text>
<text x="357.7" y="108.3">26-01-3126</text>
<text x="399.1" y="108.3">5569-24A2GS2-T</text>
<text x="452.6" y="108.3">24</text>
<text x="18.2" y="116.3">50-36-1755</text>
<text x="62.7" y="116.3">5569-02A2GS-T</text>
<text x="110.5" y="116.3">2</text>
<text x="179.1" y="116.3">50-36-1756</text>
<text x="216.9" y="116.3">5569-02A2GS-210-T</text>
<text x="275.3" y="116.3">2</text>
<text x="18.2" y="123.4">50-36-1765</text>
<text x="62.7" y="123.4">5569-04A2GS-T</text>
<text x="110.5" y="123.4">4</text>
<text x="179.1" y="123.4">50-36-1766</text>
<text x="216.9" y="123.4">5569-04A2GS-210-T</text>
<text x="275.3" y="123.4">4</text>
<text x="18.2" y="130.4">50-36-1775</text>
<text x="62.7" y="130.5">5569-06A2GS-T</text>
<text x="110.5" y="130.4">6</text>
<text x="179.1" y="130.4">50-36-1776</text>
<text x="216.9" y="130.5">5569-06A2GS-210-T</text>
<text x="275.3" y="130.4">6</text>
<text x="18.2" y="137.5">50-36-1785</text>
<text x="62.7" y="137.5">5569-08A2GS-T</text>
<text x="110.5" y="137.5">8</text>
<text x="179.1" y="137.5">50-36-1786</text>
<text x="216.9" y="137.5">5569-08A2GS-210-T</text>
<text x="275.3" y="137.5">8</text>
<text x="131.7" y="139.6">30 µ&quot;</text>
<text x="295.1" y="139.6">30 µ&quot;</text>
<text x="18.2" y="144.6">50-36-1795</text>
<text x="62.7" y="144.6">5569-10A2GS-T</text>
<text x="109.2" y="144.6">10</text>
<text x="127.8" y="145.8">SELECT</text>
<text x="179.1" y="144.6">50-36-1796</text>
<text x="216.9" y="144.6">5569-10A2GS-210-T</text>
<text x="274" y="144.6">10</text>
<text x="291.2" y="145.8">SELECT</text>
<text x="18.2" y="151.6">50-36-1805</text>
<text x="62.7" y="151.6">5569-12A2GS-T</text>
<text x="109.2" y="151.6">12</text>
<text x="130.4" y="152">GOLD</text>
<text x="157.5" y="155.2">94V-2</text>
<text x="179.1" y="151.6">50-36-1806</text>
<text x="216.9" y="151.6">5569-12A2GS-210-T</text>
<text x="274" y="151.6">12</text>
<text x="293.8" y="152">GOLD</text>
<text x="327.9" y="155.2">94V-0</text>
<text x="18.2" y="158.7">50-36-1815</text>
<text x="62.7" y="158.7">5569-14A2GS-T</text>
<text x="109.2" y="158.7">14</text>
<text x="132.4" y="158.3">SEE</text>
<text x="179.1" y="158.7">50-36-1816</text>
<text x="216.9" y="158.7">5569-14A2GS-210-T</text>
<text x="274" y="158.7">14</text>
<text x="295.8" y="158.3">SEE</text>
<text x="18.2" y="165.7">50-36-1825</text>
<text x="62.7" y="165.8">5569-16A2GS-T</text>
<text x="109.2" y="165.7">16</text>
<text x="128.5" y="164.5">NOTE 2</text>
<text x="179.1" y="165.7">50-36-1826</text>
<text x="216.9" y="165.8">5569-16A2GS-210-T</text>
<text x="274" y="165.7">16</text>
<text x="291.9" y="164.5">NOTE 2</text>
<text x="18.2" y="172.8">50-36-1835</text>
<text x="62.7" y="172.8">5569-18A2GS-T</text>
<text x="109.2" y="172.8">18</text>
<text x="122" y="170.7">OPTION &quot;GS&quot;</text>
<text x="179.1" y="172.8">50-36-1836</text>
<text x="216.9" y="172.8">5569-18A2GS-210-T</text>
<text x="274" y="172.8">18</text>
<text x="285.4" y="170.7">OPTION &quot;GS&quot;</text>
<text x="18.2" y="179.9">50-36-1845</text>
<text x="62.7" y="179.9">5569-20A2GS-T</text>
<text x="109.2" y="179.9">20</text>
<text x="179.1" y="179.9">50-36-1846</text>
<text x="216.9" y="179.9">5569-20A2GS-210-T</text>
<text x="274" y="179.9">20</text>
<text x="18.2" y="186.9">39-30-1221</text>
<text x="62.7" y="186.9">5569-22A2GS-T</text>
<text x="109.2" y="186.9">22</text>
<text x="179.1" y="186.9">50-36-1856</text>
<text x="216.9" y="186.9">5569-22A2GS-210-T</text>
<text x="274" y="186.9">22</text>
<text x="18.2" y="194">50-36-1865</text>
<text x="62.7" y="194">5569-24A2GS-T</text>
<text x="109.2" y="194">24</text>
<text x="179.1" y="194">50-36-1866</text>
<text x="216.9" y="194">5569-24A2GS-210-T</text>
<text x="274" y="194">24</text>
<text x="18.2" y="202">26-01-3177</text>
<text x="57.8" y="202.1">5569-02AGS3-210-T</text>
<text x="110.5" y="202">2</text>
<text x="179.1" y="202">26-01-3101</text>
<text x="218" y="202.1">5569-02A2GS-BL-T</text>
<text x="275.3" y="202">2</text>
<text x="18.2" y="209.1">26-01-3178</text>
<text x="57.8" y="209.1">5569-04AGS3-210-T</text>
<text x="110.5" y="209.1">4</text>
<text x="175.7" y="209.1">NOT TOOLED</text>
<text x="218" y="209.1">5569-04A2GS-BL-T</text>
<text x="275.3" y="209.1">4</text>
<text x="110.5" y="216.2">6</text>
<text x="175.7" y="216.2">NOT TOOLED</text>
<text x="218" y="216.2">5569-06A2GS-BL-T</text>
<text x="275.3" y="216.2">6</text>
<text x="110.5" y="223.2">8</text>
<text x="131.7" y="225.3">50 µ&quot;</text>
<text x="175.7" y="223.2">NOT TOOLED</text>
<text x="218" y="223.2">5569-08A2GS-BL-T</text>
<text x="275.3" y="223.2">8</text>
<text x="295.1" y="225.3">30 µ&quot;</text>
<text x="18.2" y="230.3">26-01-3094</text>
<text x="57.8" y="230.3">5569-10AGS3-210-T</text>
<text x="109.2" y="230.3">10</text>
<text x="127.8" y="231.5">SELECT</text>
<text x="175.7" y="230.3">NOT TOOLED</text>
<text x="218" y="230.3">5569-10A2GS-BL-T</text>
<text x="274" y="230.3">10</text>
<text x="291.2" y="231.5">SELECT</text>
<text x="109.2" y="237.3">12</text>
<text x="130.4" y="237.8">GOLD</text>
<text x="175.7" y="237.4">NOT TOOLED</text>
<text x="218" y="237.4">5569-12A2GS-BL-T</text>
<text x="274" y="237.3">12</text>
<text x="293.8" y="237.8">GOLD</text>
<text x="109.2" y="244.4">14</text>
<text x="132.4" y="244">SEE</text>
<text x="157.5" y="240.9">94V-0</text>
<text x="175.7" y="244.4">NOT TOOLED</text>
<text x="218" y="244.4">5569-14A2GS-BL-T</text>
<text x="274" y="244.4">14</text>
<text x="295.8" y="244">SEE</text>
<text x="319.2" y="240.9">BLACK 94V-2</text>
<text x="109.2" y="251.5">16</text>
<text x="128.5" y="250.2">NOTE 2</text>
<text x="179.1" y="251.5">26-01-3108</text>
<text x="218" y="251.5">5569-16A2GS-BL-T</text>
<text x="274" y="251.5">16</text>
<text x="291.9" y="250.2">NOTE 2</text>
<text x="120.6" y="256.4">OPTION &quot;GS3&quot;</text>
<text x="285.4" y="256.4">OPTION &quot;GS&quot;</text>
<text x="109.2" y="258.5">18</text>
<text x="175.7" y="258.5">NOT TOOLED</text>
<text x="218" y="258.5">5569-18A2GS-BL-T</text>
<text x="274" y="258.5">18</text>
<text x="109.2" y="265.6">20</text>
<text x="175.7" y="265.6">NOT TOOLED</text>
<text x="218" y="265.6">5569-20A2GS-BL-T</text>
<text x="274" y="265.6">20</text>
<text x="109.2" y="272.6">22</text>
<text x="175.7" y="272.7">NOT TOOLED</text>
<text x="218" y="272.7">5569-22A2GS-BL-T</text>
<text x="274" y="272.6">22</text>
<text x="109.2" y="279.7">24</text>
<text x="175.7" y="279.7">NOT TOOLED</text>
<text x="218" y="279.7">5569-24A2GS-BL-T</text>
<text x="274" y="279.7">24</text>
</g>
<g font-size="4.8">
<text x="518.2" y="411.6">PSD</text>
<text x="531.4" y="411.6">000</text>
</g>
<g font-size="4.2">
<text x="24.5" y="4">12</text>
<text x="73.8" y="4">11</text>
<text x="119" y="4">10</text>
<text x="165.4" y="4">9</text>
<text x="210.6" y="4">8</text>
<text x="255.8" y="4">7</text>
<text x="301" y="4">6</text>
<text x="346.2" y="4">5</text>
<text x="391.4" y="4">4</text>
<text x="436.6" y="4">3</text>
<text x="481.8" y="4">2</text>
<text x="531.1" y="4">1</text>
<text x="1.1" y="33.2">H</text>
<text x="554.9" y="33.2">H</text>
<text x="1" y="90.4">G</text>
<text x="554.8" y="90.4">G</text>
<text x="1.4" y="141.2">F</text>
<text x="555.2" y="141.2">F</text>
<text x="1.3" y="192">E</text>
<text x="555.1" y="192">E</text>
<text x="1.1" y="242.8">D</text>
<text x="554.9" y="242.8">D</text>
<text x="1.1" y="293.6">C</text>
<text x="554.9" y="293.6">C</text>
<text x="1.3" y="344.4">B</text>
<text x="555.1" y="344.4">B</text>
<text x="1.3" y="401.6">A</text>
<text x="555.1" y="401.6">A</text>
<text x="6.7" y="425.3">DOCUMENT STATUS</text>
<text x="53.6" y="425.3">P1</text>
<text x="65.1" y="425.3">RELEASE DATE</text>
<text x="102.7" y="425.3">2018/02/22</text>
<text x="130.5" y="425.3">21:31:14</text>
<text x="24.5" y="430.8">12</text>
<text x="73.8" y="430.8">11</text>
<text x="119" y="430.8">10</text>
<text x="165.4" y="430.8">9</text>
<text x="210.6" y="430.8">8</text>
<text x="255.8" y="430.8">7</text>
<text x="301" y="430.8">6</text>
<text x="346.2" y="430.8">5</text>
<text x="391.4" y="430.8">4</text>
<text x="436.6" y="430.8">3</text>
<text x="481.8" y="430.8">2</text>
<text x="531.1" y="430.8">1</text>
</g>
<g font-size="4.1">
<text x="377.1" y="386.1">DRWN: ANESSER</text>
<text x="434.7" y="386.1">2018/01/26</text>
<text x="377.1" y="391.6">CHK'D: JBELL</text>
<text x="434.7" y="391.6">2018/02/20</text>
<text x="377.2" y="397.1">APPR:</text>
<text x="393.7" y="397.2">FSMITH</text>
<text x="434.7" y="397.1">2018/02/22</text>
<text x="377.2" y="402.7">INITIAL REVISION:</text>
<text x="377.1" y="408.2">DRWN: RJF</text>
<text x="377.2" y="413.7">APPR:</text>
<text x="393.7" y="413.7">FSMITH</text>
<text x="437" y="408.2">1988/02/16</text>
<text x="437" y="413.7">2016/12/20</text>
</g>
<g font-size="3.9">
<text x="316.2" y="358.1">SYMBOLS</text>
<text x="322.7" y="365.4">=</text>
<text x="327.6" y="365.4">0</text>
<text x="322.7" y="372.8">=</text>
<text x="327.6" y="372.8">0</text>
<text x="322.7" y="380.2">=</text>
<text x="327.6" y="380.2">0</text>
<text x="377.2" y="380.6">EC NO:</text>
<text x="393.7" y="380.6">172489</text>
<text x="479.8" y="380.9">MINI-FIT JR RIGHT ANGLE</text>
<text x="322.7" y="387.6">=</text>
<text x="327.6" y="387.6">0</text>
<text x="461.4" y="385.8">HEADER ASSEMBLIES WITH MOUNTING PEGS</text>
<text x="322.7" y="395">=</text>
<text x="327.6" y="395">0</text>
<text x="473.9" y="398.2">PRODUCT CUSTOMER DRAWING</text>
<text x="322.7" y="402.3">=</text>
<text x="327.6" y="402.3">0</text>
<text x="322.7" y="409.7">=</text>
<text x="327.6" y="409.7">0</text>
<text x="322.7" y="417.1">=</text>
<text x="327.6" y="417.1">0</text>
<text x="322.7" y="424.5">=</text>
<text x="327.6" y="424.5">0</text>
<text x="460.1" y="424.4">SEE CHART</text>
<text x="490.6" y="424.4">GENERAL MARKET</text>
<text x="536.2" y="424.4">4 OF 4</text>
</g>
<g font-size="3.5">
<text x="377" y="360.9">CURRENT REV DESC: MIGRATE TO ECTR</text>
<text x="212.6" y="424.6">THIS DRAWING REPLACES DRAWING SDA-5569-NA2*-*</text>
</g>
<g font-size="2.9">
<text x="332.7" y="356.1">THIS DRAWING CONTAINS INFORMATION THAT IS PROPRIETARY TO MOLEX ELECTRONIC TECHNOLOGIES, LLC AND SHOULD NOT BE USED WITHOUT WRITTEN PERMISSION</text>
<text x="336.7" y="372.2">GENERAL TOLERANCES</text>
<text x="340.2" y="375.9">(UNLESS SPECIFIED)</text>
<text x="352.8" y="380.9">MM</text>
<text x="365.5" y="380.9">INCH</text>
<text x="332.6" y="385.8">4 PLACES</text>
<text x="348.7" y="385.7">±</text>
<text x="363" y="385.7">±</text>
<text x="332.6" y="391.3">3 PLACES</text>
<text x="348.7" y="391.3">±</text>
<text x="363" y="391.3">±</text>
<text x="367.6" y="391.3">0.01</text>
<text x="332.6" y="396.8">2 PLACES</text>
<text x="348.7" y="396.8">±</text>
<text x="353.8" y="396.8">0.25</text>
<text x="363" y="396.8">±</text>
<text x="366.8" y="396.8">0.015</text>
<text x="332.6" y="402.3">1 PLACE</text>
<text x="332.7" y="407.8">0 PLACES</text>
<text x="348.7" y="402.3">±</text>
<text x="348.7" y="407.8">±</text>
<text x="353.8" y="402.3">0.38</text>
<text x="363" y="402.3">±</text>
<text x="363" y="407.8">±</text>
<text x="336.7" y="413.4">ANGULAR TOL</text>
<text x="363" y="413.3">±</text>
<text x="367.4" y="413.4">0.5 °</text>
<text x="338" y="418.3">DRAFT WHERE APPLICABLE</text>
<text x="342.1" y="425.7">WITHIN DIMENSIONS</text>
<text x="345.7" y="422">MUST REMAIN</text>
</g>
<text font-size="2.5" x="542.1" y="403.1">REVISION</text>
<g font-size="2.3">
<text x="332.4" y="359.6">DIMENSION UNITS</text>
<text x="360" y="359.6">SCALE</text>
<text x="455.3" y="403.1">DOCUMENT NUMBER</text>
<text x="517.3" y="403.1">DOC TYPE</text>
<text x="529.7" y="403.1">DOC PART</text>
<text x="377.8" y="417.6">THIRD ANGLE PROJECTION</text>
<text x="415.8" y="417.6">DRAWING</text>
<text x="439.2" y="417.6">SERIES</text>
<text x="455.3" y="417.6">MATERIAL NUMBER</text>
<text x="488.4" y="417.6">CUSTOMER</text>
<text x="532.3" y="417.6">SHEET NUMBER</text>
</g>
<text font-size="1.9" x="317" y="424">C</text>
<g font-size="1.1">
<text x="4.9" y="428.2">FORMAT: Eng-lega-master-tb-prod-C</text>
<text x="4.9" y="429.6">REVISION: D</text>
<text x="4.9" y="431">DATE: 2017/10/06</text>
</g>
</svg>
